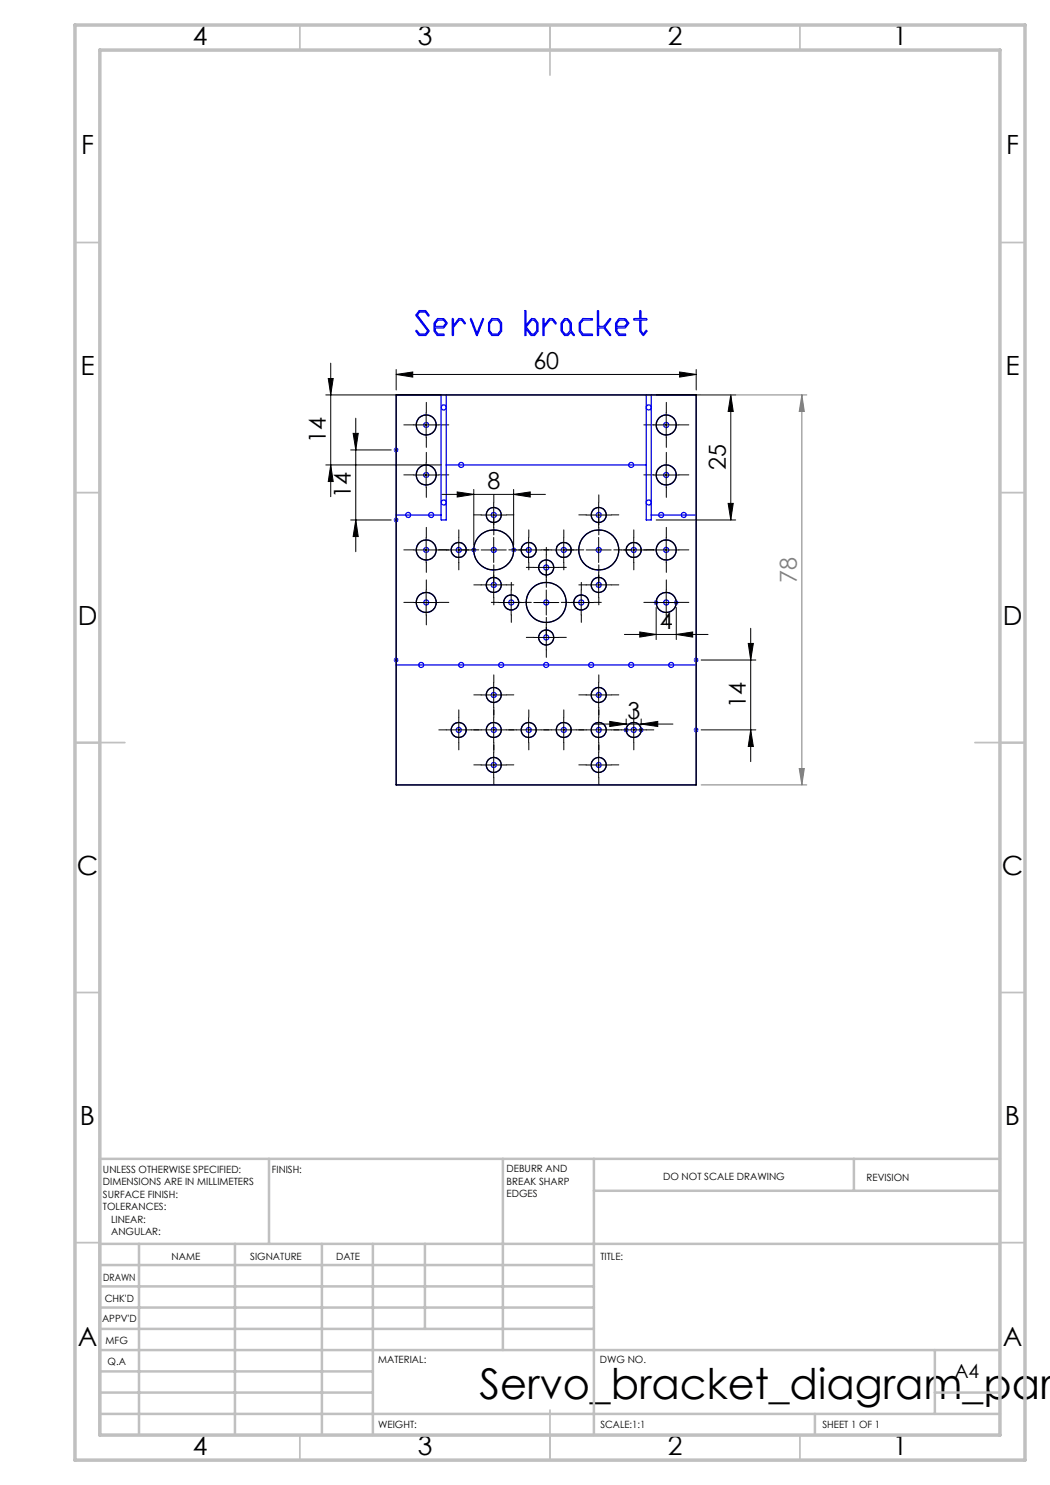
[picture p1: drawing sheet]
<svg xmlns="http://www.w3.org/2000/svg" width="210mm" height="297mm" viewBox="0 0 210 297" stroke-linecap="round" stroke-linejoin="round" font-family="sans-serif">
<g fill="none" stroke="#00f" stroke-width=".2">
<path d="M78.7 90h1M78.9 89.6l.7 .7M79.2 89.5v1M79.6 89.6l-.7 .7M78.7 104h1M78.9 103.6l.7 .7M79.2 103.5v1M79.6 103.6l-.7 .7M94.3 110h1M94.4 109.6l.7 .7M94.8 109.5v1M95.1 109.6l-.7 .7"/>
<path d="M102.2 110h1.1M102.4 109.6l.7 .7M102.7 109.5v1M103.1 109.6l-.7 .7M131.2 120v1M135.3 120v1M78.7 132h1M78.9 131.7l.7 .7M79.2 131.5v1M79.6 131.7l-.7 .7M130.7 120.5h1M130.9 120.2l.7 .7"/>
<path d="M131.6 120.2l-.7 .7M134.8 120.5h.9M134.9 120.2l.7 .7M135.6 120.2l-.7 .7M138.7 132h1M138.9 131.7l.7 .7M139.2 131.5v1M139.6 131.7l-.7 .7M124.7 146h1M124.9 145.6l.7 .8M125.2 145.5v1M125.6 145.6l-.7 .8"/>
<path d="M127.7 146h1M127.9 145.6l.7 .8M128.2 145.5v1M128.6 145.6l-.7 .8M138.7 146h1M138.9 145.6l.7 .8M139.2 145.5v1M139.6 145.6l-.7 .8"/>
</g>
<g fill="none" stroke="#00f" stroke-width=".25">
<path d="M79.2 79h60v78h-60zM83.9 62.1h1.2l.7 .9-.2 .2-.5-.8h-1.2l-.4 .6 2.3 3.1-.6 1h-1.4l-.6-.8 .1-.2 .6 .7h1.2l.4-.6-2.3-3.1zM87.5 63.7h1.3l.6 .9-.7 1h-1.6v.5l.5 .7h1.2v.3h-1.3l-.7-.9v-1.6zM87.6 64h1.1l.5 .6-.5 .7h-1.6v-.6zM88.2 79v25h1.1v-25M90.5 63.8h.2v1.3l1.1-1.4h.6l.7 .9-.2 .2-.6-.8h-.5l-1.1 1.5-.1 1.6h-.1zM94.1 63.8l.1-.1 .1 .1 1.1 2.9 1.1-3 .2 .1-1.2 3.3-.2-.1zM98.4 63.7h1.3l.6 .9v1.6l-.6 .9h-1.3l-.7-.9v-1.6zM98.5 64h1.1l.5 .7v1.4l-.5 .7h-1.1l-.6-.7v-1.4zM105 62.1l.2 .1v2.9l1.1-1.4h.7l.6 .9v1.6l-.7 .9h-.7l-1-1.3v1.3h-.2zM106.3 64h.5l.6 .7v1.4l-.6 .7h-.5l-1.1-1.4zM108.6 63.7l.2 .1v1.3l1.1-1.4h.7l.6 .9-.1 .2-.6-.8h-.5l-1.2 1.5v1.6l-.2-.1z"/>
<path d="M112.9 63.7h.7l.6 .9 .1 1.5 .6 .9-.1 .1-.6-.7-.6 .7h-.7l-.6-.9-.1-1.6zM113 64h.5l.5 .7v1.4l-.5 .7h-.5l-.5-.7v-1.4zM116.6 63.7h1.9l-.1 .3h-1.8l-.5 .7v1.4l.5 .7h1.8l.1 .3h-2l-.6-.9v-1.6zM119.6 62.1l.1 .1v3.1h1.1l1.2-1.6h.1v.3l-1.1 1.4 1.1 1.6v.1h-.1l-1.2-1.5h-1.1v1.4l-.2 .1zM123.8 63.7h1.3l.7 .9-.8 1h-1.6v.5l.5 .7h1.2v.3h-1.3l-.7-.9v-1.6zM123.9 64h1.1l.5 .6-.5 .7h-1.6v-.6zM128 62.2l.1-.1 .1 .2v1.4h1.1l.1 .1-.1 .2h-1.1v2.1l.5 .7 .5-.7 .2 .1-.7 .9-.7-.9v-2.2l-1.2-.1 .1-.2h1.1zM129.3 79v25h.9v-25M89.3 93h40M79.2 103h9M130.2 103h9M79.2 133h60"/>
<circle cx="85.2" cy="85" r="2"/>
<circle cx="85.2" cy="95" r="2"/>
<circle cx="85.3" cy="95" r=".5"/>
<circle cx="85.3" cy="85" r=".5"/>
<circle cx="88.7" cy="81.5" r=".5"/>
<circle cx="92.2" cy="93" r=".5"/>
<circle cx="126.2" cy="93" r=".5"/>
<circle cx="129.7" cy="81.5" r=".5"/>
<circle cx="133.2" cy="95" r=".5"/>
<circle cx="133.2" cy="85" r=".5"/>
<circle cx="133.3" cy="85" r="2"/>
<circle cx="133.3" cy="95" r="2"/>
<circle cx="81.7" cy="103" r=".5"/>
<circle cx="85.2" cy="110" r="2"/>
<circle cx="85.3" cy="110" r=".5"/>
<circle cx="86.2" cy="103" r=".5"/>
<circle cx="88.7" cy="100.5" r=".5"/>
<circle cx="91.7" cy="110" r="1.51"/>
<circle cx="91.7" cy="110" r=".5"/>
<circle cx="98.7" cy="103" r=".5"/>
<circle cx="98.7" cy="110" r=".5"/>
<circle cx="98.7" cy="117" r=".5"/>
<circle cx="98.7" cy="110" r="4"/>
<circle cx="98.8" cy="103" r="1.5"/>
<circle cx="98.8" cy="117" r="1.5"/>
<circle cx="105.7" cy="110" r="1.51"/>
<circle cx="105.8" cy="110" r=".5"/>
<circle cx="109.2" cy="113.5" r="1.51"/>
<circle cx="109.3" cy="113.5" r=".5"/>
<circle cx="112.7" cy="110" r="1.49"/>
<circle cx="112.7" cy="110" r=".5"/>
<circle cx="119.8" cy="103" r="1.5"/>
<circle cx="119.8" cy="117" r="1.5"/>
<circle cx="119.8" cy="103" r=".5"/>
<circle cx="119.8" cy="110" r=".5"/>
<circle cx="119.8" cy="117" r=".5"/>
<circle cx="119.8" cy="110" r="4"/>
<circle cx="126.7" cy="110" r="1.49"/>
<circle cx="126.7" cy="110" r=".5"/>
<circle cx="129.7" cy="100.5" r=".5"/>
<circle cx="132.2" cy="103" r=".5"/>
<circle cx="133.2" cy="110" r=".5"/>
<circle cx="133.3" cy="110" r="2"/>
<circle cx="136.7" cy="103" r=".49"/>
<circle cx="84.2" cy="133" r=".5"/>
<circle cx="85.2" cy="120.5" r="2"/>
<circle cx="85.3" cy="120.5" r=".5"/>
<circle cx="92.2" cy="133" r=".5"/>
<circle cx="98.7" cy="139" r=".5"/>
<circle cx="98.8" cy="139" r="1.51"/>
<circle cx="100.2" cy="133" r=".5"/>
<circle cx="102.2" cy="120.5" r=".49"/>
<circle cx="102.3" cy="120.5" r="1.5"/>
<circle cx="109.2" cy="127.5" r="1.51"/>
<circle cx="109.2" cy="120.5" r="4"/>
<circle cx="109.2" cy="127.5" r=".5"/>
<circle cx="109.2" cy="120.5" r=".5"/>
<circle cx="109.2" cy="133" r=".5"/>
<circle cx="116.2" cy="120.5" r=".5"/>
<circle cx="116.3" cy="120.5" r="1.5"/>
<circle cx="118.2" cy="133" r=".5"/>
<circle cx="119.7" cy="139" r="1.51"/>
<circle cx="119.8" cy="139" r=".5"/>
<circle cx="126.2" cy="133" r=".5"/>
<circle cx="133.2" cy="120.5" r=".5"/>
<circle cx="133.3" cy="120.5" r="2"/>
<circle cx="134.3" cy="133" r=".5"/>
<circle cx="91.7" cy="146" r="1.5"/>
<circle cx="91.7" cy="146" r=".5"/>
<circle cx="98.7" cy="153" r=".5"/>
<circle cx="98.7" cy="146" r=".5"/>
<circle cx="98.8" cy="153" r="1.51"/>
<circle cx="98.8" cy="146" r="1.5"/>
<circle cx="105.7" cy="146" r="1.5"/>
<circle cx="105.8" cy="146" r=".5"/>
<circle cx="112.7" cy="146" r=".5"/>
<circle cx="112.7" cy="146" r="1.48"/>
<circle cx="119.7" cy="153" r="1.51"/>
<circle cx="119.8" cy="146" r="1.5"/>
<circle cx="119.8" cy="153" r=".5"/>
<circle cx="119.8" cy="146" r=".5"/>
<circle cx="126.7" cy="146" r=".5"/>
<circle cx="126.8" cy="146" r="1.48"/>
</g>
<g fill="none" stroke="#000" stroke-width=".2">
<path d="M65.2 79h23M65.7 75.7h.9l-.5 3.3zM66.1 72.6v26.7M79.2 74.9l3.4-.5v1zM79.2 73.9v4.1M79.2 74.9h60M131.2 79h15.9M135.9 74.4l3.3 .5-3.3 .5zM139.2 73.9v4.1M146.2 79l.4 3.3h-1zM146.2 79v25M65.2 93h23"/>
<path d="M66.1 93l.5 3.3h-.9zM70.1 90h8.1M70.6 86.7h1l-.4 3.3zM71.2 83.6v26.7M82.8 85h4.9M82.8 95h4.9M85.2 82.5v5M85.2 92.5v5M88.4 98.9h20.7M91.4 98.4l3.4 .5-3.4 .5zM94.8 97.9v11.1M102.7 98.9l3.3-.5v1z"/>
<path d="M102.7 97.9v11.1M130.7 85h5M130.7 95h5M133.2 82.5v5M133.2 92.5v5M70.1 104h8.1M71.2 104l.4 3.3h-1zM82.8 110h4.9M85.2 107.5v5M85.2 118v5M89.3 110h5M91.8 107.5v5"/>
<path d="M96.2 110h5M96.2 103h5M96.2 117h5M98.7 100.5v5M98.7 107.5v5M98.7 114.5v5M102.2 118v5M103.3 110h4.9M105.7 107.5v5M106.8 113.5h5M109.3 111v5M109.3 118v5"/>
<path d="M110.2 110h5.1M112.7 107.5v5M116.2 118v5M117.2 110h5M117.2 103h5M117.2 117h5M119.7 100.5v5M119.7 107.5v5M119.7 114.5v5M124.2 110h5.1M126.8 107.5v5M130.7 110h5"/>
<path d="M131.2 104h15.9M133.2 107.5v5M133.2 118v5M145.6 100.7h1l-.4 3.3zM82.8 120.5h4.9M96.2 139h5M98.7 136.5v5M99.7 120.5h5M106.8 120.5h5M106.8 127.5h5M109.3 125v5M113.7 120.5h5"/>
<path d="M117.2 139h5M119.7 136.5v5M124.9 126.9h16.7M128 126.4l3.2 .5-3.2 .5zM130.7 120.5h5M131.2 121.5v6.4M135.3 126.9l3.2-.5v1zM135.3 121.5v6.4M140.2 132h11M149.6 128.7h1.1l-.6 3.3zM150.1 125.7v26.6M89.3 146h5"/>
<path d="M91.8 143.5v5M96.2 146h5M96.2 153h5M98.7 143.5v5M98.7 150.5v5M103.3 146h4.9M105.7 143.5v5M110.2 146h5.1M112.7 143.5v5M117.2 146h5M117.2 153h5M118.9 144.8h15.7"/>
<path d="M119.7 143.5v5M119.7 150.5v5M122 144.3l3.2 .5-3.2 .5zM124.2 146h5.1M125.2 143.8v1.2M126.8 143.5v5M128.2 144.8l3.4-.5v1zM128.2 143.8v1.2M140.2 146h11M150.1 146l.6 3.3h-1.1z"/>
</g>
<path d="M140.2 79h21.2M160.4 79v78M160.4 79l.5 3.3h-1.1zM140.2 157h21.2M159.8 153.7h1.1l-.5 3.3z" fill="none" stroke="#808080" stroke-width=".2"/>
<g fill="none" stroke="#000" stroke-width=".2" stroke-dasharray="15.2 1.3 1.3 1.3">
<path d="M82.8 85h-2M82.8 95h-2M85.3 82.5v-2M85.3 87.5v2M85.3 92.5v-2M85.3 97.5v2M87.8 85h2M87.8 95h2M130.8 85h-2M130.8 95h-2M133.3 82.5v-2M133.3 87.5v2"/>
<path d="M133.3 92.5v-2M133.3 97.5v2M135.8 85h2M135.8 95h2M82.8 110h-2M85.3 107.5v-2M85.3 112.5v2M85.3 118v-2M87.8 110h2M89.3 110h-1.5M91.8 107.5v-1.5M91.8 112.5v1.5"/>
<path d="M93.8 110h-1.5M94.3 110h1.5M96.3 103h-1.5M96.3 117h-1.5M98.8 105v-1.5M98.8 115v1.5M98.8 100.5v-1.5M98.8 105.5v1.5M98.8 114.5v-1.5M98.8 119.5v1.5M101.3 103h1.5M101.3 117h1.5"/>
<path d="M102.3 118v-1.5M103.3 110h-1.5M103.8 110h1.5M105.8 107.5v-1.5M105.8 112.5v1.5M106.8 113.5h-1.5M108.3 110h1.5M109.3 111v-1.5M109.3 116v1.5M109.3 115.5v-1.5M110.3 110h-1.5M111.8 113.5h1.5"/>
<path d="M112.8 107.5v-1.5M112.8 112.5v1.5M114.8 110h-1.5M115.3 110h1.5M116.3 118v-1.5M117.3 117h-1.5M117.3 103h-1.5M119.8 105v-1.5M119.8 115v1.5M119.8 114.5v-1.5M119.8 119.5v1.5M119.8 100.5v-1.5"/>
<path d="M119.8 105.5v1.5M122.3 117h1.5M122.3 103h1.5M124.3 110h-1.5M124.8 110h1.5M126.8 107.5v-1.5M126.8 112.5v1.5M129.3 110h1.5M130.8 110h-2M133.3 118v-2M133.3 107.5v-2M133.3 112.5v2"/>
<path d="M135.8 110h2M82.8 120.5h-2M85.3 123v2M87.8 120.5h2M96.3 139h-1.5M98.8 136.5v-1.5M99.8 120.5h-1.5M101.3 139h1.5M102.3 123v1.5M104.3 120.5h-1.5M104.8 120.5h1.5M106.8 127.5h-1.5"/>
<path d="M109.3 125v-1.5M109.3 130v1.5M109.3 125.5v1.5M111.8 127.5h1.5M113.8 120.5h-1.5M114.3 120.5h1.5M116.3 123v1.5M117.3 139h-1.5M118.8 120.5h1.5M119.8 136.5v-1.5M122.3 139h1.5M130.8 120.5h-2"/>
<path d="M133.3 123v2M135.8 120.5h2M89.3 146h-1.5M91.8 143.5v-1.5M91.8 148.5v1.5M94.3 146h1.5M96.3 153h-1.5M96.3 146h-1.5M98.8 150.5v-1.5M98.8 155.5v1.5M98.8 141.5v1.5M98.8 143.5v-1.5"/>
<path d="M98.8 148.5v1.5M101.3 153h1.5M101.3 146h1.5M103.3 146h-1.5M105.8 143.5v-1.5M105.8 148.5v1.5M108.3 146h1.5M110.3 146h-1.5M112.8 143.5v-1.5M112.8 148.5v1.5M115.3 146h1.5M117.3 146h-1.5"/>
<path d="M117.3 153h-1.5M119.8 141.5v1.5M119.8 143.5v-1.5M119.8 148.5v1.5M119.8 150.5v-1.5M119.8 155.5v1.5M122.3 146h1.5M122.3 153h1.5M124.3 146h-1.5M126.8 143.5v-1.5M126.8 148.5v1.5M129.3 146h1.5"/>
</g>
<g fill="none" stroke="#c0c0c0" stroke-width=".35">
<path d="M60 5v5M110 5v10M160 5v5M15 48.5h5M200 48.5h5M15 98.5h5M200 98.5h5M15 148.5h10M195 148.5h10M15 198.5h5M200 198.5h5M15 248.5h5"/>
<path d="M200 248.5h5M60 287v5M110 282v10M160 287v5"/>
</g>
<g fill="none" stroke="#c0c0c0" stroke-width=".5">
<path d="M53.8 231.8v17M100.6 231.8v38.2M118.8 231.8v55.2M118.8 238.2h81.2M170.8 231.8v6.4M200 231.8h-180v55.2M20 248.8h180M20 257.3h98.8M20 253h98.8M27.8 248.8v38.2M47 248.8v38.2M64.4 248.8v38.2"/>
<path d="M74.6 248.8v38.2M85 248.8v17M20 265.8h98.8M20 261.5h98.8M20 278.5h54.6M20 274.3h54.6M20 270h180M187 278.5h13M187 270v12.8M20 282.8h180M163 282.8v4.2"/>
</g>
<path d="M15 5h190v287h-190zM20 10h180v277h-180z" fill="none" stroke="#c0c0c0" stroke-width=".7"/>
<g fill="#000">
<path d="M135.9 74.4l3.3 .5-3.3 .5zM79.2 74.9l3.4-.5v1zM135.3 126.9l3.2-.5v1zM128 126.4l3.2 .5-3.2 .5zM128.2 144.8l3.4-.5v1zM122 144.3l3.2 .5-3.2 .5z"/>
<path d="M91.4 98.4l3.4 .5-3.4 .5zM102.7 98.9l3.3-.5v1z"/>
<path d="M145.6 100.7h1l-.4 3.3zM146.2 79l.4 3.3h-1zM66.1 93l.5 3.3h-.9zM65.7 75.7h.9l-.5 3.3zM71.2 104l.4 3.3h-1zM70.6 86.7h1l-.4 3.3zM150.1 146l.6 3.3h-1.1zM149.6 128.7h1.1l-.6 3.3z"/>
</g>
<path d="M159.8 153.7h1.1l-.5 3.3zM160.4 79l.5 3.3h-1.1z" fill="#808080"/>
<g fill="none" stroke="#000" stroke-width=".25">
<path d="M79.2 79h60v78h-60z"/>
<circle cx="85.2" cy="95" r="2"/>
<circle cx="85.2" cy="85" r="2"/>
<circle cx="133.3" cy="95" r="2"/>
<circle cx="133.3" cy="85" r="2"/>
<circle cx="85.2" cy="110" r="2"/>
<circle cx="91.8" cy="110" r="1.49"/>
<circle cx="98.7" cy="110" r="4"/>
<circle cx="98.7" cy="103" r="1.51"/>
<circle cx="98.7" cy="117" r="1.51"/>
<circle cx="105.8" cy="110" r="1.49"/>
<circle cx="109.2" cy="113.5" r="1.49"/>
<circle cx="112.7" cy="110" r="1.49"/>
<circle cx="119.7" cy="103" r="1.51"/>
<circle cx="119.7" cy="117" r="1.51"/>
<circle cx="119.8" cy="110" r="4"/>
<circle cx="126.7" cy="110" r="1.49"/>
<circle cx="133.3" cy="110" r="2"/>
<circle cx="85.2" cy="120.5" r="2"/>
<circle cx="98.8" cy="139" r="1.5"/>
<circle cx="102.2" cy="120.5" r="1.51"/>
<circle cx="109.2" cy="120.5" r="4"/>
<circle cx="109.2" cy="127.5" r="1.49"/>
<circle cx="116.2" cy="120.5" r="1.51"/>
<circle cx="119.8" cy="139" r="1.5"/>
<circle cx="133.3" cy="120.5" r="2"/>
<circle cx="91.7" cy="146" r="1.5"/>
<circle cx="98.7" cy="153" r="1.51"/>
<circle cx="98.7" cy="146" r="1.51"/>
<circle cx="105.7" cy="146" r="1.5"/>
<circle cx="112.7" cy="146" r="1.5"/>
<circle cx="119.7" cy="153" r="1.51"/>
<circle cx="119.7" cy="146" r="1.51"/>
<circle cx="126.7" cy="146" r="1.5"/>
</g>
<text font-size="8.5" x="95.9" y="279.7">Servo_bracket_diagram_part</text>
<g font-size="5.3">
<text x="38.5" y="9">4</text>
<text x="83.5" y="9">3</text>
<text x="133.6" y="9">2</text>
<text x="178.6" y="9">1</text>
<text x="16.2" y="30.7">F</text>
<text x="201.2" y="30.7">F</text>
<text x="16.1" y="75">E</text>
<text x="201.1" y="75">E</text>
<text x="15.5" y="125">D</text>
<text x="200.5" y="125">D</text>
<text x="15.4" y="175">C</text>
<text x="200.4" y="175">C</text>
<text x="16" y="225">B</text>
<text x="201" y="225">B</text>
<text x="15.5" y="269.2">A</text>
<text x="200.5" y="269.2">A</text>
<text x="38.5" y="291">4</text>
<text x="83.5" y="291">3</text>
<text x="133.6" y="291">2</text>
<text x="178.6" y="291">1</text>
</g>
<g font-size="4.7">
<text x="106.7" y="73.9">60</text>
<text x="65.2" y="88.6" transform="rotate(-90 65.2 88.6)">14</text>
<text x="145.2" y="94.1" transform="rotate(-90 145.2 94.1)">25</text>
<text x="70.1" y="99.6" transform="rotate(-90 70.1 99.6)">14</text>
<text x="97.5" y="97.9">8</text>
<text x="132" y="125.9">4</text>
<text x="125.5" y="143.8">3</text>
<text x="149.2" y="141.6" transform="rotate(-90 149.2 141.6)">14</text>
</g>
<text font-size="4.7" fill="#808080" x="159.4" y="116.7" transform="rotate(-90 159.4 116.7)">78</text>
<text font-size="3.9" x="190.9" y="275.5">A4</text>
<g font-size="2">
<text x="20.6" y="234.6">UNLESS OTHERWISE SPECIFIED:</text>
<text x="20.6" y="237.1">DIMENSIONS ARE IN MILLIMETERS</text>
<text x="20.6" y="239.6">SURFACE FINISH:</text>
<text x="54.4" y="234.6">FINISH:</text>
<text x="101.3" y="234.5">DEBURR AND</text>
<text x="101.3" y="237">BREAK SHARP</text>
<text x="101.3" y="239.5">EDGES</text>
<text x="132.6" y="236">DO NOT SCALE DRAWING</text>
<text x="173.3" y="236.2">REVISION</text>
<text x="20.6" y="242.1">TOLERANCES:</text>
<text x="22.2" y="244.6">LINEAR:</text>
<text x="22.2" y="247.1">ANGULAR:</text>
<text x="34.3" y="252">NAME</text>
<text x="50" y="251.9">SIGNATURE</text>
<text x="67.2" y="251.9">DATE</text>
<text x="120.1" y="251.9">TITLE:</text>
<text x="20.6" y="256.1">DRAWN</text>
<text x="20.9" y="260.3">CHK'D</text>
<text x="20.4" y="264.4">APPV'D</text>
<text x="21.1" y="268.8">MFG</text>
<text x="21.5" y="273">Q.A</text>
<text x="75.6" y="272.5">MATERIAL:</text>
<text x="120" y="272.5">DWG NO.</text>
<text x="75.6" y="285.5">WEIGHT:</text>
<text x="120.1" y="285.6">SCALE:1:1</text>
<text x="164.5" y="285.6">SHEET 1 OF 1</text>
</g>
</svg>
